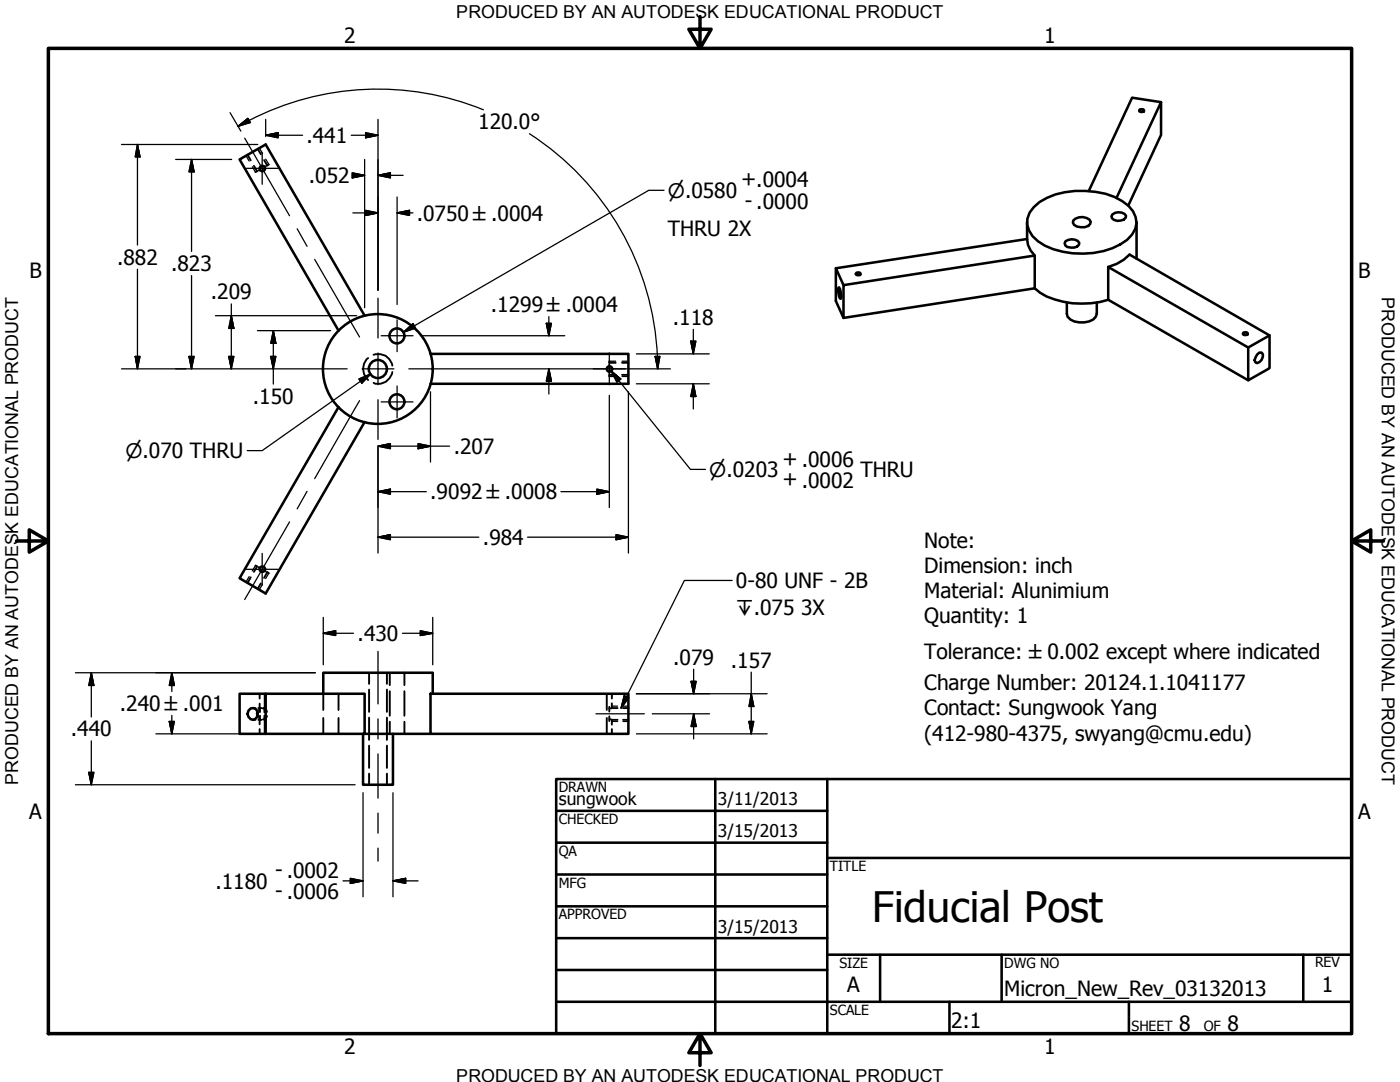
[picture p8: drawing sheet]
<svg xmlns="http://www.w3.org/2000/svg" width="279mm" height="216mm" viewBox="0 0 279 216" stroke-linecap="round" stroke-linejoin="round" font-family="sans-serif">
<!-- layer: Title (ANSI) -->
<g fill="none" stroke="#000" stroke-width=".51">
<path d="M222.8 39.5l8.9-19.1v6.5l-6.5 14.1M227.5 21.8h.7l.1 .3a.64 .64 0 0 1-1 0zM231.7 20.4l-5.8-.9-8.6 18.6M166.8 53.5v6.6l1.5 3.3M167.3 57.4l.1-.1 .2 .4a2.71 2.71 0 0 1 .2 1.9 2.43 2.43 0 0 1-.5-2.2zM168.3 56.9l38.2-5.9v6.5l-38.2 5.9zM170.9 54.4h.7l.2 .3a.64 .64 0 0 1-1 0zM205 44.3v3.5l.2 1.1 .5 1.1 .8 1M205 47.7l-38.2 5.8 1.5 3.4M206.3 41.3a13.4 13.4 0 0 1 10.4-3.2 13.5 13.5 0 0 1 8.5 3 4.2 4.2 0 0 1-.3 6.8 16.5 16.5 0 0 1-16.4 1.1 6 6 0 0 1-3.5-4.2v-1.2l.5-1.2zM206.5 57.5a14.2 14.2 0 0 0 9.3 3.1l3.7-.3 1.7-.5M212.7 48.1a2.05 2.05 0 0 1 2.7 .4 1.26 1.26 0 0 1-1.7 .9l-.7-.1-.4-.3-.1-.5z"/>
<path d="M214.2 44a2.47 2.47 0 0 1 3.2-.2l.3 .5a1.5 1.5 0 0 1-2 1l-.8-.1-.5-.3-.3-.5zM221.2 53.3l27.9 16v6.6l-27.9-16.1zM221.2 53.3l1.7-.7 1.4-.8 1.1-1 28 16.1-4.3 2.4M222 42.8a1.94 1.94 0 0 1 2.7 .3 1.33 1.33 0 0 1-1.7 1l-.7-.2-.4-.3-.1-.4zM226.8 44.3v7.3M72.8 63l-19.8-34.2-5.2 3 19.8 34.2M85.9 70.6h39.5v6h-39.5M212.9 60.4v2.2a2.31 2.31 0 0 0 2.5 1.7 3.5 3.5 0 0 0 3.3-1.1l.2-.6v-2.2M248.2 66.4h.7l.1 .2a.64 .64 0 0 1-1 0zM250.9 70.7l.4-.3h.5a1.33 1.33 0 0 1-.9 2.1l-.3-.2-.2-.4zM253.4 66.9v6.6l-4.3 2.4M67.6 81.2l-19.8 34.2 5.2 3 19.8-34.2"/>
<path d="M53 138.4h19.8v8h-19.8zM53 138.4h-5.2v8h5.2M64.5 138.4v-4.2h21.9v4.2M85.9 138.4h39.5v8h-39.5zM50 141.4l.6-.1a1.23 1.23 0 0 1 .9 1.2 1.23 1.23 0 0 1-.9 1.1 1.22 1.22 0 0 1-1.2-.9 1.22 1.22 0 0 1 .6-1.3zM51.4 142v.9M72.5 146.4v10.2h5.9v-10.2M72.8 146.4h13.1"/>
<circle cx="52.4" cy="33.6" r=".54"/>
<circle cx="75.4" cy="73.6" r="11"/>
<circle cx="75.4" cy="73.6" r="1.81"/>
<circle cx="79.2" cy="67" r="1.49"/>
<circle cx="121.6" cy="73.6" r=".54"/>
<circle cx="79.2" cy="80.2" r="1.49"/>
<circle cx="52.4" cy="113.6" r=".54"/>
</g>
<!-- layer: Hidden (ANSI) -->
<g fill="none" stroke="#000" stroke-width=".38">
<path d="M49.4 30.9l.6 1.1M50.7 33.1l.6 1.1-.3 .2M51.4 29.7l.7 1.1M51.9 33.8l-.3 .2M52.7 31.9l.6 1.1 .4-.2M53.1 33.1l-.3 .2M73.5 71.4a2.87 2.87 0 0 0 0 4.4M74.5 70.8a2.77 2.77 0 0 1 3.8 2.2M78.3 74.2a2.77 2.77 0 0 1-3.8 2.2M121.6 72.1v.3h1.3M121.6 72.8v.3M121.6 74.1v.3"/>
<path d="M122.9 74.8h-1.3v.3M124.1 72.4h1.3M124.1 74.8h1.3M50 115.2l-.6 1.1M51 112.8l.3 .2-.6 1.1M51.6 113.2l.3 .1M52.1 116.4l-.7 1.1M52.8 113.9l.3 .1M53.7 114.4l-.4-.2-.6 1.1M51.8 138.4v1M52.8 138.4v3.3M64.5 138.4v3.3"/>
<path d="M67.6 138.4v3.3M73.7 134.2v2.3M73.7 137.6v4.4M77.2 134.2v2.3M77.2 137.6v4.4M77.8 134.2v2.5M77.8 137.9v4.9M80.7 134.2v2.5M80.7 137.9v4.9M121.1 138.4v3.3M122.1 138.4v1M50.4 141.3h.6"/>
<path d="M50.4 143.6h.6M51.4 142.9l.1 .2M51.5 141.8l-.1 .2M51.6 141.3h.5M51.6 143.6h.5M51.7 143.3l.2 .2M51.8 140.4v1M51.8 143.5v1M51.8 145.5v.9M51.9 143.5l.2 .1M51.9 141.4l-.2 .1M51.9 141.4v.7"/>
<path d="M51.9 142.8v.7M52.1 141.3l-.2 .1M52.5 141.3l.3 .1M52.8 141.4l.5 .6M52.8 143.5l-.3 .1M52.8 141.4v.7M52.8 142.8v.7M52.8 143.3v3.1M53.3 142.9l-.5 .6M64.5 143.3v3.1M67.6 143.3v3.1M73.7 143.2v4.4"/>
<path d="M73.7 148.8v4.4M73.7 154.4v2.2M77.2 143.2v4.4M77.2 148.8v4.4M77.2 154.4v2.2M77.8 144v2.4M80.7 144v2.4M121.1 143.3v3.1M121.6 143.5h.2M121.6 141.4h.2M121.6 141v1M121.6 142.9v1"/>
<path d="M122 143.6h.1M122.1 141.3l-.1 .1M122.1 141.3h1.2M122.1 143.6h1.2M122.1 140.3v1M122.1 143.6v1M122.1 145.5v.9M124.3 141.3h1.1M124.3 143.6h1.1"/>
</g>
<!-- layer: Visible (ANSI) -->
<g fill="none" stroke="#000" stroke-width=".25">
<path d="M49.1 31.1l.6 1M50.4 33.3l.6 1.1M51.8 29.5l.6 1.1M53 31.8l.7 1M121.6 72.1h1.3M121.6 75.1h1.3M124.1 72.1h1.3M124.1 75.1h1.3M49.7 115.1l-.6 1M51 112.8l-.6 1.1M52.4 116.6l-.6 1.1M53.7 114.4l-.7 1"/>
<path d="M122.1 140.9h1.2M122.1 144h1.2M124.3 140.9h1.1M124.3 144h1.1"/>
</g>
<!-- layer: Hidden Narrow (ANSI) -->
<path d="M9.7 9.7h260v196.5h-260zM139.7 3.3v6.4l-2.2-3.9h4.4l-2.2 3.9M3.3 107.9h6.4l-3.9-2.2v4.5l3.9-2.3M269.7 107.9l3.9 2.3v-4.5l-3.9 2.2h6.4M139.7 206.2l2.2 3.9h-4.4l2.2-3.9v6.4" fill="none" stroke="#000" stroke-width=".7"/>
<!-- layer: Visible Narrow (ANSI) -->
<g fill="none" stroke="#000" stroke-width=".51">
<path d="M111 155.4h158.7v50.8h-158.7zM142.7 155.4v50.8M165.1 155.4v50.8M111 161.8h54.1M111 168.1h54.1M111 174.5h54.1M165.1 171.2h104.6M111 180.8h54.1M111 187.2h54.1M111 193.5h54.1M111 199.9h158.7M165.1 190.5h104.6"/>
<path d="M175.6 190.5v9.4M189.5 199.9v6.3M199.9 190.5v9.4M225.3 199.9v6.3M260.1 190.5v9.4"/>
</g>
<!-- layer: Border (ANSI) -->
<g fill="none" stroke="#000" stroke-width=".25">
<path d="M49.1 33.6h6.4M52.3 30.4v6.4M75.4 59.5v7.9M37 73.6h32.3M72.3 73.6h6.3M75.4 70.4v6.4M75.4 79.8v7.9M76.1 67h6.3M79.2 63.8v6.4M79.2 77v6.4M81.6 73.6h52.2M118.4 73.6h6.4"/>
<path d="M121.6 70.4v6.4M76.1 80.2h6.3M49.1 113.6h6.4M52.3 110.4v6.4"/>
</g>
<!-- layer: Sketch Geometry (ANSI) -->
<path d="M48.8 27.6l9 15.5M59.3 45.7l2 3.4M62.8 51.8l9 15.4M71.8 79.9l-9 15.6M61.3 98l-2 3.5M57.8 104.1l-9 15.5M75.4 130v10.5M75.4 143.4v4M75.4 150.4v8.9M118.9 142.4h9.7M75.4 162.2v4M75.4 169.2v2.6" fill="none" stroke="#000" stroke-width=".25"/>
<!-- layer: Symbol (ANSI) -->
<g fill="none" stroke="#000" stroke-width=".25">
<path d="M24.3 28.8h25.2M27.4 28.8l.5 2.5h-.9zM27.4 28.8v20.1M35.1 31.8h11.1M38.2 31.8l.5 2.5h-1zM38.2 31.8v18.4M45.9 22.5l2.2 3.7M47.5 25.2l2-1.6 .5 .8zM49.7 28.8h1.7M49.7 24l-2.2 1.2M53 27l2.5-.5v1zM53 27h7.4"/>
<path d="M53 23.8v3.4M70.1 27h5.3M70.3 34.5l2.5 .5-2.5 .5zM70.3 35h2.5M72.8 31.8v29.6M73 26.5l2.4 .5-2.4 .5zM75.4 35l2.5-.5v1zM75.4 23.8v34.1M75.4 35h5.1M79.2 39.3v21.5M96.5 21.9a55.8 55.8 0 0 0-46.8 2.2M105.7 26.7a55.8 55.8 0 0 1 25.5 44.4"/>
<path d="M27.4 53.7v19.9M38.2 55v18.6M70.4 42.5h5M73 42l2.4 .5-2.4 .5zM79.2 42.5l2.5-.5v1zM79.2 42.5h3.2M24.3 73.6h12.7M27 71.1h.9l-.5 2.5zM37.7 71.1h1l-.5 2.5zM43 63h26.2M45.7 71.1h1l-.5 2.5zM46.2 63l.5 2.5h-1z"/>
<path d="M46.2 60.6v13M51.4 66h14.6M54 71.1h1.1l-.6 2.5zM54.5 66l.6 2.5h-1.1zM54.5 66v10.6M69.4 63h1.8M83.9 67h28.8M85.9 78.2v14M109 64.5h1l-.5 2.5zM109.5 73.6l.5 2.5h-1zM109.5 63.2v3.8M109.5 73.6v5"/>
<path d="M121.6 78.9v22.4M125.4 78.2v32.2M127 70.6h14.5M127 76.6h14.5M130.7 71.1h1l-.4 2.5zM131.3 71.1v2.5M137.9 68.1h1l-.5 2.5zM138.4 76.6l.5 2.5h-1zM138.4 65.7v4.9M138.4 76.6v5M75.4 98.1l2.5-.5v1zM75.4 89l2.5-.5v1z"/>
<path d="M75.4 98.1h9.7M75.4 89.3v21.1M75.4 89h14.3M83.4 88.5l2.5 .5-2.5 .5zM112 98.1h9.6M119.1 97.6l2.5 .5-2.5 .5zM75.4 107.2l2.5-.5v1zM75.4 107.2h20.2M105.3 107.2h20.1M122.9 106.7l2.5 .5-2.5 .5zM15 134.2h47.9M18.2 134.2l.5 2.6h-1z"/>
<path d="M18.2 134.2v8.9M34.3 134.2l.5 2.6h-1zM34.3 134.2v3.8M64.5 126.4l2.5-.5v.9zM64.5 126.4h6M64.5 123.2v9.5M80.3 126.4h6.1M83.9 125.9l2.5 .5-2.5 .4zM86.4 123.2v9.5M127 138.4h26.1M137.9 136h1l-.5 2.4zM138.4 133.5v4.9"/>
<path d="M149.9 138.4l.5 2.6h-.9zM149.9 134.1v12.3M15 156.6h55.9M17.7 154.1h1l-.5 2.5zM18.2 147.8v8.8M31.1 146.4h20.3M33.8 144h1l-.5 2.4zM34.3 142.7v3.7M72.5 158.2v20.7M78.4 158.2v20.7M127 146.4h26.1M130.2 142.4h11.4"/>
<path d="M138.4 142.4l.5 2.6h-1zM138.4 142.4v5M149.5 144h.9l-.5 2.4zM68.5 175.8h4M69.9 175.3l2.6 .5-2.6 .5zM78.4 175.8l2.6-.5v1zM78.4 175.8h5"/>
</g>
<g fill="#000" stroke="#000" stroke-width=".25">
<path d="M27.4 28.8l.5 2.5zM27.4 28.8l.5 2.5h-.9zM38.2 31.8l.5 2.5zM38.2 31.8l.5 2.5h-1zM47.5 25.2l2-1.6zM47.5 25.2l2-1.6 .5 .8zM53 27l2.5-.5zM53 27l2.5-.5v1zM70.3 35.5l2.5-.5zM70.3 34.5l2.5 .5-2.5 .5zM73 27.5l2.4-.5zM73 26.5l2.4 .5-2.4 .5z"/>
<path d="M75.4 35l2.5-.5zM75.4 35l2.5-.5v1zM73 43l2.4-.5zM73 42l2.4 .5-2.4 .5zM79.2 42.5l2.5-.5zM79.2 42.5l2.5-.5v1zM27 71.1l.4 2.5zM27 71.1h.9l-.5 2.5zM37.7 71.1l.5 2.5zM37.7 71.1h1l-.5 2.5zM45.7 71.1l.5 2.5zM45.7 71.1h1l-.5 2.5z"/>
<path d="M46.2 63l.5 2.5zM46.2 63l.5 2.5h-1zM54 71.1l.5 2.5zM54 71.1h1.1l-.6 2.5zM54.5 66l.6 2.5zM54.5 66l.6 2.5h-1.1zM109 64.5l.5 2.5zM109 64.5h1l-.5 2.5zM109.5 73.6l.5 2.5zM109.5 73.6l.5 2.5h-1zM130.7 71.1l.6 2.5zM130.7 71.1h1l-.4 2.5z"/>
<path d="M137.9 68.1l.5 2.5zM137.9 68.1h1l-.5 2.5zM138.4 76.6l.5 2.5zM138.4 76.6l.5 2.5h-1zM75.4 98.1l2.5-.5zM75.4 98.1l2.5-.5v1zM75.4 89l2.5-.5zM75.4 89l2.5-.5v1zM83.4 89.5l2.5-.5zM83.4 88.5l2.5 .5-2.5 .5zM119.1 98.6l2.5-.5zM119.1 97.6l2.5 .5-2.5 .5z"/>
<path d="M75.4 107.2l2.5-.5zM75.4 107.2l2.5-.5v1zM122.9 107.7l2.5-.5zM122.9 106.7l2.5 .5-2.5 .5zM18.2 134.2l.5 2.6zM18.2 134.2l.5 2.6h-1zM34.3 134.2l.5 2.6zM34.3 134.2l.5 2.6h-1zM64.5 126.4l2.5-.5zM64.5 126.4l2.5-.5v.9zM83.9 126.8l2.5-.4zM83.9 125.9l2.5 .5-2.5 .4z"/>
<path d="M137.9 136l.5 2.4zM137.9 136h1l-.5 2.4zM17.7 154.1l.5 2.5zM17.7 154.1h1l-.5 2.5zM33.8 144l.5 2.4zM33.8 144h1l-.5 2.4zM138.4 142.4l.5 2.6zM138.4 142.4l.5 2.6h-1zM149.5 144l.4 2.4zM149.5 144h.9l-.5 2.4zM149.9 138.4l.5 2.6zM149.9 138.4l.5 2.6h-.9z"/>
<path d="M69.9 176.3l2.6-.5zM69.9 175.3l2.6 .5-2.6 .5zM78.4 175.8l2.6-.5zM78.4 175.8l2.6-.5v1z"/>
</g>
<!-- layer: Dimension (ANSI) -->
<path d="M132.5 38h-3l-49 28.3M71.6 75.6l2.4-1-1.8 1.9zM74 74.6l-21.7 15.3h-3M80.5 66.3l1.9-1.7 .5 .9zM121.9 74l2 1.6-.8 .7zM121.9 74l15.9 19.7h3M146.1 115.8h-9.5l-12.6 25.5M124.6 138.8l.9 .5-1.5 2z" fill="none" stroke="#000" stroke-width=".25"/>
<path d="M74 74.6l-1.8 1.9zM71.6 75.6l2.4-1-1.8 1.9zM80.5 66.3l1.9-1.7zM80.5 66.3l1.9-1.7 .5 .9zM121.9 74l2 1.6zM121.9 74l2 1.6-.8 .7zM124.6 138.8l-.6 2.5zM124.6 138.8l.9 .5-1.5 2z" fill="#000" stroke="#000" stroke-width=".25"/>
<text font-size="8.4" x="174.1" y="183.9">Fiducial Post</text>
<g font-size="4.2">
<text x="68.7" y="8.6">2</text>
<text x="208.4" y="8.6">1</text>
<text x="61.2" y="28.5">.441</text>
<text x="95.4" y="25.8">120.0°</text>
<text x="61.7" y="36.5">.052</text>
<text x="147.9" y="37.2">+.0004</text>
<text x="148.7" y="41.5">- .0000</text>
<text x="83.2" y="44">.0750 ±.0004</text>
<text x="133.3" y="47.1">THRU 2X</text>
<text x="23.4" y="52.8">.882</text>
<text x="5.9" y="55.5">B</text>
<text x="34.2" y="54.1">.823</text>
<text x="42.1" y="59.8">.209</text>
<text x="271.1" y="55.5">B</text>
<text x="98" y="62.3">.1299 ±.0004</text>
<text x="134.3" y="64.8">.118</text>
<text x="50.5" y="80.6">.150</text>
<text x="90.6" y="90.6">.207</text>
<text x="156.1" y="92.9">+ .0006</text>
<text x="171.7" y="95.2">THRU</text>
<text x="85.9" y="99.6">.9092 ±.0008</text>
<text x="156.1" y="97">+ .0002</text>
<text x="96.4" y="108.7">.984</text>
<text x="184.5" y="109.3">Note:</text>
<text x="146.9" y="117.3">0-80 UNF - 2B</text>
<text x="184.5" y="114.4">Dimension: inch</text>
<text x="184.5" y="119.4">Material: Alunimium</text>
<text x="159.9" y="122.7">3X</text>
<text x="184.5" y="124.4">Quantity: 1</text>
<text x="71.4" y="127.9">.430</text>
<text x="184.5" y="131.4">Tolerance: ±0.002 except where indicated</text>
<text x="134.4" y="132.7">.079</text>
<text x="145.9" y="133.3">.157</text>
<text x="184.5" y="137.7">Charge Number: 20124.1.1041177</text>
<text x="23.9" y="141.9">.240 ±.001</text>
<text x="184.5" y="142.7">Contact: Sungwook Yang</text>
<text x="14.2" y="146.9">.440</text>
<text x="184.5" y="147.8">(412-980-4375, swyang@cmu.edu)</text>
<text x="5.8" y="163.4">A</text>
<text x="271" y="163.4">A</text>
<text x="43" y="177.4">.1180</text>
<text x="54.9" y="179.3">- .0006</text>
<text x="54.9" y="175">- .0002</text>
<text x="169.1" y="198">A</text>
<text x="263.8" y="198">1</text>
<text x="200.4" y="198.8">Micron_New_Rev_03132013</text>
<text x="189.8" y="205.1">2:1</text>
<text x="235.3" y="205.7">8</text>
<text x="245" y="205.7">8</text>
<text x="68.7" y="210.3">2</text>
<text x="208.4" y="210.3">1</text>
</g>
<g font-size="4">
<text x="133.3" y="39.5">⌀.0580</text>
<text x="25" y="91.4">⌀.070 THRU</text>
<text x="141.5" y="95.2">⌀.0203</text>
<text x="146.9" y="122.7">↧.075</text>
</g>
<g font-size="3.6">
<text x="91.1" y="3.6">PRODUCED BY AN AUTODESK EDUCATIONAL PRODUCT</text>
<text x="275.8" y="59.3" transform="rotate(90 275.8 59.3)">PRODUCED BY AN AUTODESK EDUCATIONAL PRODUCT</text>
<text x="3.6" y="156.6" transform="rotate(-90 3.6 156.6)">PRODUCED BY AN AUTODESK EDUCATIONAL PRODUCT</text>
<text x="91.1" y="215.9">PRODUCED BY AN AUTODESK EDUCATIONAL PRODUCT</text>
</g>
<g font-size="3.5">
<text x="111.5" y="160.6">sungwook</text>
<text x="143.3" y="160.7">3/11/2013</text>
<text x="143.3" y="167.1">3/15/2013</text>
<text x="143.3" y="186.1">3/15/2013</text>
</g>
<g font-size="2.8">
<text x="111.5" y="158">DRAWN</text>
<text x="111.5" y="164.4">CHECKED</text>
<text x="111.5" y="170.8">QA</text>
<text x="165.6" y="173.7">TITLE</text>
<text x="111.5" y="177.1">MFG</text>
<text x="111.5" y="183.5">APPROVED</text>
<text x="167.5" y="193.1">SIZE</text>
<text x="200.4" y="193.1">DWG NO</text>
<text x="262.4" y="193">REV</text>
<text x="165.6" y="202.5">SCALE</text>
<text x="225.8" y="205.7">SHEET</text>
<text x="240.2" y="205.7">OF</text>
</g>
</svg>
